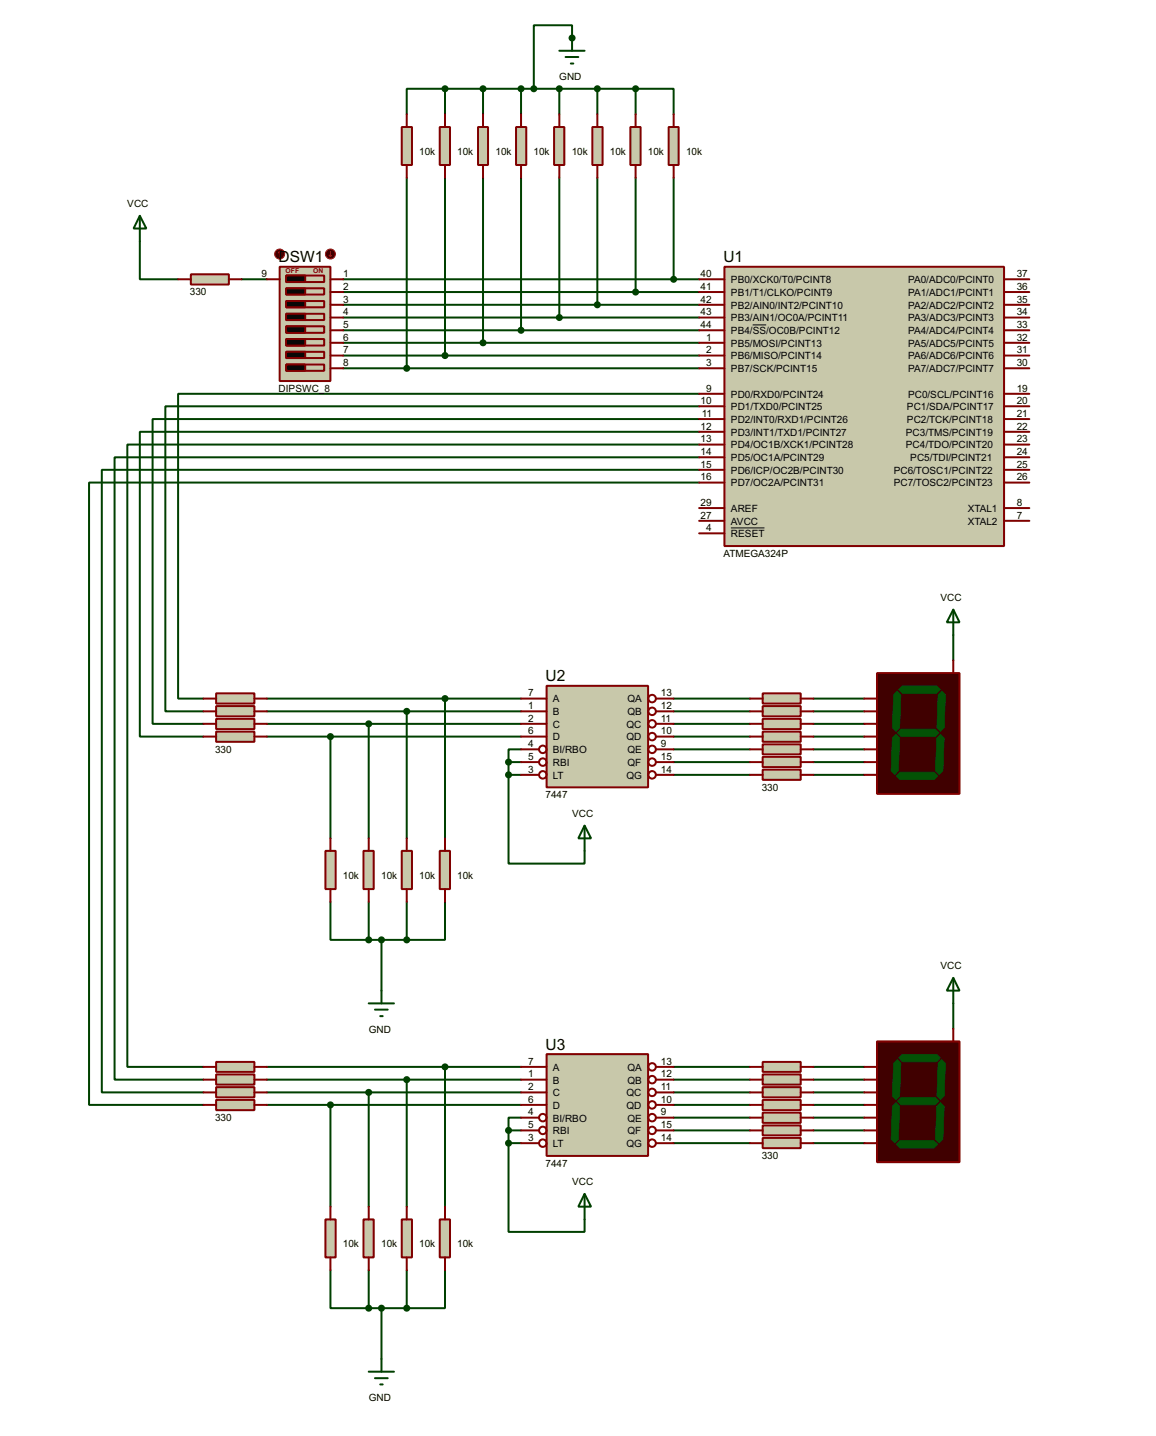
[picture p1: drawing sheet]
<svg xmlns="http://www.w3.org/2000/svg" width="231mm" height="287mm" viewBox="0 0 231 287" stroke-linecap="round" stroke-linejoin="round" font-family="sans-serif">
<path d="M89 17.8h-7.7v5.1M89 17.8v5.1M89 17.8h38.1M96.6 17.8v5.1M104.2 17.8v5.1M111.8 17.8v5.1M114.4 7.6v-2.5h-7.7v12.7M119.4 17.8v5.1M127.1 17.8h7.6v5.1M127.1 17.8v5.1M28 48.3v7.6h7.6" fill="none" stroke="#004000" stroke-width=".4"/>
<circle cx="114.4" cy="7.6" r=".2" fill="#004000"/>
<g fill="none" stroke="#004000" stroke-width=".4">
<path d="M81.3 35.6v38.1M89 35.6v35.5M96.6 35.6v33M104.2 35.6v30.5M111.8 35.6v27.9M119.4 35.6v25.4M127.1 35.6v22.8M134.7 35.6v20.3M48.3 55.9h5.1M68.6 55.9h71.2M68.6 58.4h71.2M68.6 61h71.2"/>
<path d="M68.6 63.5h71.2M68.6 66.1h71.2M68.6 68.6h71.2M68.6 71.1h71.2M68.6 73.7h71.2M139.8 78.8h-104.2v60.9h5.1M139.8 81.3h-106.7v61h7.6M139.8 83.8h-109.3v61h10.2M139.8 86.4h-111.8v60.9h12.7M139.8 88.9h-114.3v124.5h15.2M139.8 91.5h-116.9v124.4h17.8M139.8 94h-119.4v124.5h20.3"/>
<path d="M139.8 96.5h-122v124.5h22.9M53.4 139.7h50.8M89 139.7v28M134.7 139.7h15.2M162.6 139.7h10.2M190.6 127v5.1M53.4 142.3h50.8M53.4 144.8h50.8M53.4 147.3h50.8M66.1 147.3v20.4M73.7 144.8v22.9M81.3 142.3v25.4"/>
<path d="M101.7 155v17.7h15.2v-2.5M101.7 152.4h2.5M101.7 155h2.5M101.7 152.4v2.6M104.2 149.9h-2.5v2.5M134.7 142.3h15.2M134.7 144.8h15.2M134.7 147.3h15.2M134.7 149.9h15.2M134.7 152.4h15.2M134.7 155h15.2M162.6 142.3h10.2"/>
<path d="M162.6 144.8h10.2M162.6 147.3h10.2M162.6 149.9h10.2M162.6 152.4h10.2M162.6 155h10.2M66.1 180.4v7.6h7.6M73.7 180.4v7.6M73.7 188h7.6M76.3 188v10.1M81.3 180.4v7.6M89 180.4v7.6h-7.7M53.4 213.4h50.8"/>
<path d="M53.4 215.9h50.8M53.4 218.5h50.8M73.7 218.5v22.8M81.3 215.9v25.4M89 213.4v27.9M134.7 213.4h15.2M134.7 215.9h15.2M134.7 218.5h15.2M162.6 213.4h10.2M162.6 215.9h10.2M162.6 218.5h10.2M190.6 200.7v5.1"/>
<path d="M53.4 221h50.8M66.1 221v20.3M101.7 228.6v17.8h15.2v-2.5M101.7 226.1v2.5M101.7 226.1h2.5M101.7 228.6h2.5M104.2 223.5h-2.5v2.6M134.7 221h15.2M134.7 223.5h15.2M134.7 226.1h15.2M134.7 228.6h15.2M162.6 221h10.2"/>
<path d="M162.6 223.5h10.2M162.6 226.1h10.2M162.6 228.6h10.2M66.1 254v7.6h7.6M73.7 254v7.6M81.3 254v7.6M89 254v7.6h-7.7M73.7 261.6h7.6M76.3 261.6v10.2"/>
</g>
<path d="M144.8 53.4h55.9v55.8h-55.9z" fill="#c8c8aa" stroke="#800000" stroke-width=".4"/>
<g fill="none" stroke="#800000" stroke-width=".4">
<path d="M139.8 58.4h5M139.8 55.9h5M200.7 58.4h5.1M200.7 55.9h5.1M139.8 78.8h5M139.8 71.1h5M139.8 68.6h5M139.8 66.1h5M139.8 63.5h5M139.8 61h5M139.8 73.7h5M200.7 78.8h5.1"/>
<path d="M200.7 71.1h5.1M200.7 68.6h5.1M200.7 66.1h5.1M200.7 63.5h5.1M200.7 61h5.1M200.7 73.7h5.1M139.8 94h5M139.8 91.5h5M139.8 88.9h5M139.8 86.4h5M139.8 83.8h5M139.8 81.3h5"/>
<path d="M139.8 96.5h5M200.7 94h5.1M200.7 91.5h5.1M200.7 88.9h5.1M200.7 86.4h5.1M200.7 83.8h5.1M200.7 81.3h5.1M200.7 96.5h5.1M139.8 104.2h5M139.8 101.6h5M139.8 106.7h5M200.7 104.2h5.1"/>
<path d="M200.7 101.6h5.1"/>
</g>
<path d="M150.5 65h2.7M146.1 105.6h6.7" fill="none" stroke="#000" stroke-width=".2"/>
<path d="M133.7 25.4h2v7.6h-2z" fill="#c8c8aa" stroke="#800000" stroke-width=".4"/>
<path d="M134.7 22.9v2.5M134.7 33v2.6" fill="none" stroke="#800000" stroke-width=".4"/>
<path d="M126 25.4h2.1v7.6h-2.1z" fill="#c8c8aa" stroke="#800000" stroke-width=".4"/>
<path d="M127.1 22.9v2.5M127.1 33v2.6" fill="none" stroke="#800000" stroke-width=".4"/>
<path d="M38.2 54.9h7.6v2h-7.6z" fill="#c8c8aa" stroke="#800000" stroke-width=".4"/>
<path d="M35.6 55.9h2.6M45.8 55.9h2.5" fill="none" stroke="#800000" stroke-width=".4"/>
<path d="M118.4 25.4h2.1v7.6h-2.1z" fill="#c8c8aa" stroke="#800000" stroke-width=".4"/>
<path d="M119.4 22.9v2.5M119.4 33v2.6" fill="none" stroke="#800000" stroke-width=".4"/>
<path d="M110.8 25.4h2v7.6h-2z" fill="#c8c8aa" stroke="#800000" stroke-width=".4"/>
<path d="M111.8 22.9v2.5M111.8 33v2.6" fill="none" stroke="#800000" stroke-width=".4"/>
<path d="M103.2 25.4h2v7.6h-2z" fill="#c8c8aa" stroke="#800000" stroke-width=".4"/>
<path d="M104.2 22.9v2.5M104.2 33v2.6" fill="none" stroke="#800000" stroke-width=".4"/>
<path d="M95.6 25.4h2v7.6h-2z" fill="#c8c8aa" stroke="#800000" stroke-width=".4"/>
<path d="M96.6 22.9v2.5M96.6 33v2.6" fill="none" stroke="#800000" stroke-width=".4"/>
<path d="M87.9 25.4h2.1v7.6h-2.1z" fill="#c8c8aa" stroke="#800000" stroke-width=".4"/>
<path d="M89 22.9v2.5M89 33v2.6" fill="none" stroke="#800000" stroke-width=".4"/>
<path d="M80.3 25.4h2.1v7.6h-2.1z" fill="#c8c8aa" stroke="#800000" stroke-width=".4"/>
<path d="M81.3 22.9v2.5M81.3 33v2.6" fill="none" stroke="#800000" stroke-width=".4"/>
<path d="M111.8 10.2h5.1M113.1 11.4h2.5M114.1 12.7h.5M114.4 7.6v2.6M28 43.2l1.3 2.5h-2.6zM28 43.2v5.1" fill="none" stroke="#004000" stroke-width=".4"/>
<g fill="#004000" stroke="#004000" stroke-width=".4">
<circle cx="88.9" cy="17.8" r=".5"/>
<circle cx="96.5" cy="17.8" r=".5"/>
<circle cx="104.1" cy="17.8" r=".5"/>
<circle cx="111.8" cy="17.8" r=".5"/>
<circle cx="119.4" cy="17.8" r=".5"/>
<circle cx="127" cy="17.8" r=".5"/>
<circle cx="106.7" cy="17.8" r=".5"/>
<circle cx="114.3" cy="7.6" r=".5"/>
</g>
<path d="M175.3 134.6h16.5v24.2h-16.5z" fill="#400000" stroke="#800000" stroke-width=".4"/>
<g fill="#035205">
<path d="M179.6 137.9l.8-.7h6.9l.7 .7-.7 .8h-6.9z" fill-rule="evenodd"/>
<path d="M188.3 138.2l.7 .8-.2 6.6-.8 .7-.7-.7 .2-6.6z" fill-rule="evenodd"/>
<path d="M179.4 146.6l.7-.8h6.9l.8 .8-.8 .7h-6.9z" fill-rule="evenodd"/>
<path d="M179.4 138.2l.7 .8-.2 6.6-.8 .7-.7-.7 .2-6.6z" fill-rule="evenodd"/>
<path d="M187.3 147.6l.7-.8 .8 .8-.3 6.6-.7 .8-.8-.8z" fill-rule="evenodd"/>
<path d="M179.9 154.4h6.8l.8 .8-.8 .8h-6.8l-.8-.8z" fill-rule="evenodd"/>
<path d="M178.4 147.6l.7-.8 .8 .8-.3 6.6-.7 .8-.8-.8z" fill-rule="evenodd"/>
</g>
<g fill="#035205">
<path d="M180.3 137.1h7l.7 .8-.7 .8h-6.9l-.8-.8zM179.6 137.9l.8 .8h6.9l.7-.8-.7-.7h-6.9z"/>
<path d="M188.2 138.1l.8 .9-.2 6.6-.8 .7-.8-.8 .3-6.6zM188.2 138.2l-.7 .8-.2 6.6 .7 .7 .8-.7 .2-6.6z"/>
<path d="M180.1 145.8h6.9l.8 .8-.8 .8h-6.9l-.8-.8zM179.4 146.5l.7 .8h6.9l.8-.7-.8-.8h-6.9z"/>
<path d="M179.3 138.1l.8 .9-.2 6.6-.8 .7-.8-.8 .3-6.6zM179.3 138.2l-.7 .8-.2 6.6 .7 .7 .8-.7 .2-6.6z"/>
<path d="M187.2 147.5l.8-.7 .8 .8-.3 6.6-.7 .8-.9-.9zM188 146.8l-.7 .8-.3 6.6 .8 .8 .7-.8 .3-6.6z"/>
<path d="M179.8 154.4h6.9l.8 .8-.8 .8h-6.8l-.8-.8zM179.9 154.4l-.8 .8 .8 .8h6.8l.8-.8-.8-.8z"/>
<path d="M178.3 147.5l.8-.7 .8 .8-.3 6.6-.7 .8-.8-.9zM179.1 146.8l-.7 .8-.3 6.6 .8 .8 .7-.8 .3-6.6z"/>
</g>
<path d="M172.8 139.7h2.5M190.6 132.1v2.5M172.8 142.3h2.5M172.8 144.8h2.5M172.8 147.3h2.5M172.8 149.9h2.5M172.8 152.4h2.5M172.8 155h2.5" fill="none" stroke="#800000" stroke-width=".4"/>
<path d="M152.5 138.7h7.6v2h-7.6z" fill="#c8c8aa" stroke="#800000" stroke-width=".4"/>
<path d="M149.9 139.7h2.6M160.1 139.7h2.5" fill="none" stroke="#800000" stroke-width=".4"/>
<path d="M152.5 141.2h7.6v2.1h-7.6z" fill="#c8c8aa" stroke="#800000" stroke-width=".4"/>
<path d="M149.9 142.3h2.6M160.1 142.3h2.5" fill="none" stroke="#800000" stroke-width=".4"/>
<path d="M152.5 143.8h7.6v2h-7.6z" fill="#c8c8aa" stroke="#800000" stroke-width=".4"/>
<path d="M149.9 144.8h2.6M160.1 144.8h2.5" fill="none" stroke="#800000" stroke-width=".4"/>
<path d="M152.5 146.3h7.6v2.1h-7.6z" fill="#c8c8aa" stroke="#800000" stroke-width=".4"/>
<path d="M149.9 147.3h2.6M160.1 147.3h2.5" fill="none" stroke="#800000" stroke-width=".4"/>
<path d="M152.5 148.9h7.6v2h-7.6z" fill="#c8c8aa" stroke="#800000" stroke-width=".4"/>
<path d="M149.9 149.9h2.6M160.1 149.9h2.5" fill="none" stroke="#800000" stroke-width=".4"/>
<path d="M152.5 151.4h7.6v2h-7.6z" fill="#c8c8aa" stroke="#800000" stroke-width=".4"/>
<path d="M149.9 152.4h2.6M160.1 152.4h2.5" fill="none" stroke="#800000" stroke-width=".4"/>
<path d="M152.5 153.9h7.6v2.1h-7.6z" fill="#c8c8aa" stroke="#800000" stroke-width=".4"/>
<path d="M149.9 155h2.6M160.1 155h2.5" fill="none" stroke="#800000" stroke-width=".4"/>
<path d="M190.6 121.9l1.2 2.6h-2.5zM190.6 121.9v5.1M116.9 165.1l1.3 2.6h-2.6zM116.9 165.1v5.1" fill="none" stroke="#004000" stroke-width=".4"/>
<path d="M87.9 170.2h2.1v7.6h-2.1z" fill="#c8c8aa" stroke="#800000" stroke-width=".4"/>
<path d="M89 167.7v2.5M89 177.8v2.6" fill="none" stroke="#800000" stroke-width=".4"/>
<path d="M80.3 170.2h2.1v7.6h-2.1z" fill="#c8c8aa" stroke="#800000" stroke-width=".4"/>
<path d="M81.3 167.7v2.5M81.3 177.8v2.6" fill="none" stroke="#800000" stroke-width=".4"/>
<path d="M72.7 170.2h2v7.6h-2z" fill="#c8c8aa" stroke="#800000" stroke-width=".4"/>
<path d="M73.7 167.7v2.5M73.7 177.8v2.6" fill="none" stroke="#800000" stroke-width=".4"/>
<path d="M65.1 170.2h2v7.6h-2z" fill="#c8c8aa" stroke="#800000" stroke-width=".4"/>
<path d="M66.1 167.7v2.5M66.1 177.8v2.6" fill="none" stroke="#800000" stroke-width=".4"/>
<g fill="#004000" stroke="#004000" stroke-width=".4">
<circle cx="73.7" cy="188" r=".5"/>
<circle cx="81.3" cy="188" r=".5"/>
<circle cx="76.2" cy="188" r=".5"/>
</g>
<path d="M76.3 198.1v2.6M73.7 200.7h5.1M75 201.9h2.5M76 203.2h.5" fill="none" stroke="#004000" stroke-width=".4"/>
<path d="M43.2 138.7h7.7v2h-7.7z" fill="#c8c8aa" stroke="#800000" stroke-width=".4"/>
<path d="M40.7 139.7h2.5M50.9 139.7h2.5" fill="none" stroke="#800000" stroke-width=".4"/>
<path d="M43.2 141.2h7.7v2.1h-7.7z" fill="#c8c8aa" stroke="#800000" stroke-width=".4"/>
<path d="M40.7 142.3h2.5M50.9 142.3h2.5" fill="none" stroke="#800000" stroke-width=".4"/>
<path d="M43.2 143.8h7.7v2h-7.7z" fill="#c8c8aa" stroke="#800000" stroke-width=".4"/>
<path d="M40.7 144.8h2.5M50.9 144.8h2.5" fill="none" stroke="#800000" stroke-width=".4"/>
<path d="M43.2 146.3h7.7v2.1h-7.7z" fill="#c8c8aa" stroke="#800000" stroke-width=".4"/>
<path d="M40.7 147.3h2.5M50.9 147.3h2.5" fill="none" stroke="#800000" stroke-width=".4"/>
<path d="M109.3 137.2h20.3v20.3h-20.3z" fill="#c8c8aa" stroke="#800000" stroke-width=".4"/>
<g fill="none" stroke="#800000" stroke-width=".4">
<path d="M104.2 139.7h5.1M131.1 139.7h3.6M104.2 142.3h5.1M104.2 144.8h5.1M104.2 147.3h5.1M104.2 149.9h3.6M104.2 152.4h3.6M104.2 155h3.6M131.1 142.3h3.6M131.1 144.8h3.6M131.1 147.3h3.6M131.1 149.9h3.6"/>
<path d="M131.1 152.4h3.6M131.1 155h3.6"/>
<circle cx="130.3" cy="139.7" r=".75"/>
<circle cx="108.5" cy="155" r=".75"/>
<circle cx="108.5" cy="149.9" r=".75"/>
<circle cx="108.5" cy="152.4" r=".75"/>
<circle cx="130.3" cy="144.8" r=".75"/>
<circle cx="130.3" cy="147.3" r=".75"/>
<circle cx="130.3" cy="142.3" r=".75"/>
<circle cx="130.3" cy="149.9" r=".75"/>
<circle cx="130.3" cy="152.4" r=".75"/>
<circle cx="130.3" cy="155" r=".75"/>
</g>
<g fill="#004000" stroke="#004000" stroke-width=".4">
<circle cx="88.9" cy="139.7" r=".5"/>
<circle cx="81.3" cy="142.3" r=".5"/>
<circle cx="73.7" cy="144.8" r=".5"/>
<circle cx="66" cy="147.3" r=".5"/>
<circle cx="101.6" cy="152.4" r=".5"/>
<circle cx="101.6" cy="155" r=".5"/>
</g>
<path d="M175.3 208.3h16.5v24.1h-16.5z" fill="#400000" stroke="#800000" stroke-width=".4"/>
<g fill="#035205">
<path d="M179.6 211.6l.8-.8h6.9l.7 .8-.7 .8h-6.9z" fill-rule="evenodd"/>
<path d="M187.5 212.6l.8-.7 .7 .7-.2 6.6-.8 .8-.7-.8z" fill-rule="evenodd"/>
<path d="M179.4 220.2l.7-.7h6.9l.8 .7-.8 .8h-6.9z" fill-rule="evenodd"/>
<path d="M178.6 212.6l.8-.7 .7 .7-.2 6.6-.8 .8-.7-.8z" fill-rule="evenodd"/>
<path d="M187.3 221.2l.7-.7 .8 .7-.3 6.7-.7 .7-.8-.7z" fill-rule="evenodd"/>
<path d="M179.1 228.9l.8-.8h6.8l.8 .8-.8 .7h-6.8z" fill-rule="evenodd"/>
<path d="M178.4 221.2l.7-.7 .8 .7-.3 6.7-.7 .7-.8-.7z" fill-rule="evenodd"/>
</g>
<g fill="#035205">
<path d="M180.3 210.8h7l.7 .8-.7 .8h-6.9l-.8-.8zM180.4 210.8l-.8 .8 .8 .8h6.9l.7-.8-.7-.8z"/>
<path d="M187.5 212.6l.8-.8 .7 .8-.2 6.6-.8 .8-.8-.8zM188.3 211.9l-.8 .7-.2 6.6 .7 .8 .8-.8 .2-6.6z"/>
<path d="M179.3 220.2l.8-.8h6.9l.8 .8-.8 .8h-6.9zM179.4 220.2l.7 .8h6.9l.8-.8-.8-.7h-6.9z"/>
<path d="M178.6 212.6l.8-.8 .7 .8-.2 6.6-.8 .8-.8-.8zM179.3 211.9l-.7 .7-.2 6.6 .7 .8 .8-.8 .2-6.6z"/>
<path d="M187.2 221.2l.8-.8 .8 .8-.3 6.7-.7 .7-.9-.8zM188 220.5l-.7 .7-.3 6.7 .8 .7 .7-.7 .3-6.7z"/>
<path d="M179.1 228.8l.8-.7h6.8l.8 .8-.8 .8h-6.8zM179.1 228.8l.8 .8h6.8l.8-.7-.8-.8h-6.8z"/>
<path d="M178.3 221.2l.8-.8 .8 .8-.3 6.7-.7 .7-.8-.8zM178.4 221.2l-.3 6.7 .8 .7 .7-.7 .3-6.7-.8-.7z"/>
</g>
<path d="M172.8 213.4h2.5M172.8 215.9h2.5M172.8 218.5h2.5M190.6 205.8v2.5M172.8 221h2.5M172.8 223.5h2.5M172.8 226.1h2.5M172.8 228.6h2.5" fill="none" stroke="#800000" stroke-width=".4"/>
<path d="M152.5 212.4h7.6v2h-7.6z" fill="#c8c8aa" stroke="#800000" stroke-width=".4"/>
<path d="M149.9 213.4h2.6M160.1 213.4h2.5" fill="none" stroke="#800000" stroke-width=".4"/>
<path d="M152.5 214.9h7.6v2h-7.6z" fill="#c8c8aa" stroke="#800000" stroke-width=".4"/>
<path d="M149.9 215.9h2.6M160.1 215.9h2.5" fill="none" stroke="#800000" stroke-width=".4"/>
<path d="M152.5 217.4h7.6v2.1h-7.6z" fill="#c8c8aa" stroke="#800000" stroke-width=".4"/>
<path d="M149.9 218.5h2.6M160.1 218.5h2.5" fill="none" stroke="#800000" stroke-width=".4"/>
<path d="M152.5 220h7.6v2h-7.6z" fill="#c8c8aa" stroke="#800000" stroke-width=".4"/>
<path d="M149.9 221h2.6M160.1 221h2.5" fill="none" stroke="#800000" stroke-width=".4"/>
<path d="M152.5 222.5h7.6v2.1h-7.6z" fill="#c8c8aa" stroke="#800000" stroke-width=".4"/>
<path d="M149.9 223.5h2.6M160.1 223.5h2.5" fill="none" stroke="#800000" stroke-width=".4"/>
<path d="M152.5 225.1h7.6v2h-7.6z" fill="#c8c8aa" stroke="#800000" stroke-width=".4"/>
<path d="M149.9 226.1h2.6M160.1 226.1h2.5" fill="none" stroke="#800000" stroke-width=".4"/>
<path d="M152.5 227.6h7.6v2h-7.6z" fill="#c8c8aa" stroke="#800000" stroke-width=".4"/>
<path d="M149.9 228.6h2.6M160.1 228.6h2.5" fill="none" stroke="#800000" stroke-width=".4"/>
<path d="M190.6 195.6l1.2 2.5h-2.5zM190.6 195.6v5.1M116.9 238.8l1.3 2.5h-2.6zM116.9 238.8v5.1" fill="none" stroke="#004000" stroke-width=".4"/>
<path d="M87.9 243.9h2.1v7.6h-2.1z" fill="#c8c8aa" stroke="#800000" stroke-width=".4"/>
<path d="M89 241.3v2.6M89 251.5v2.5" fill="none" stroke="#800000" stroke-width=".4"/>
<path d="M80.3 243.9h2.1v7.6h-2.1z" fill="#c8c8aa" stroke="#800000" stroke-width=".4"/>
<path d="M81.3 241.3v2.6M81.3 251.5v2.5" fill="none" stroke="#800000" stroke-width=".4"/>
<path d="M72.7 243.9h2v7.6h-2z" fill="#c8c8aa" stroke="#800000" stroke-width=".4"/>
<path d="M73.7 241.3v2.6M73.7 251.5v2.5" fill="none" stroke="#800000" stroke-width=".4"/>
<path d="M65.1 243.9h2v7.6h-2z" fill="#c8c8aa" stroke="#800000" stroke-width=".4"/>
<path d="M66.1 241.3v2.6M66.1 251.5v2.5" fill="none" stroke="#800000" stroke-width=".4"/>
<g fill="#004000" stroke="#004000" stroke-width=".4">
<circle cx="73.7" cy="261.6" r=".5"/>
<circle cx="81.3" cy="261.6" r=".5"/>
<circle cx="76.2" cy="261.6" r=".5"/>
</g>
<path d="M73.7 274.3h5.1M75 275.6h2.5M76 276.9h.5M76.3 271.8v2.5" fill="none" stroke="#004000" stroke-width=".4"/>
<path d="M43.2 212.4h7.7v2h-7.7z" fill="#c8c8aa" stroke="#800000" stroke-width=".4"/>
<path d="M40.7 213.4h2.5M50.9 213.4h2.5" fill="none" stroke="#800000" stroke-width=".4"/>
<path d="M43.2 214.9h7.7v2h-7.7z" fill="#c8c8aa" stroke="#800000" stroke-width=".4"/>
<path d="M40.7 215.9h2.5M50.9 215.9h2.5" fill="none" stroke="#800000" stroke-width=".4"/>
<path d="M43.2 217.4h7.7v2.1h-7.7z" fill="#c8c8aa" stroke="#800000" stroke-width=".4"/>
<path d="M40.7 218.5h2.5M50.9 218.5h2.5" fill="none" stroke="#800000" stroke-width=".4"/>
<path d="M43.2 220h7.7v2h-7.7z" fill="#c8c8aa" stroke="#800000" stroke-width=".4"/>
<path d="M40.7 221h2.5M50.9 221h2.5" fill="none" stroke="#800000" stroke-width=".4"/>
<path d="M109.3 210.8h20.3v20.4h-20.3z" fill="#c8c8aa" stroke="#800000" stroke-width=".4"/>
<g fill="none" stroke="#800000" stroke-width=".4">
<path d="M104.2 213.4h5.1M104.2 215.9h5.1M104.2 218.5h5.1M131.1 213.4h3.6M131.1 215.9h3.6M131.1 218.5h3.6M104.2 221h5.1M104.2 223.5h3.6M104.2 226.1h3.6M104.2 228.6h3.6M131.1 221h3.6M131.1 223.5h3.6"/>
<path d="M131.1 226.1h3.6M131.1 228.6h3.6"/>
<circle cx="130.3" cy="218.5" r=".75"/>
<circle cx="130.3" cy="215.9" r=".75"/>
<circle cx="130.3" cy="213.4" r=".75"/>
<circle cx="108.5" cy="226.1" r=".75"/>
<circle cx="108.5" cy="228.6" r=".75"/>
<circle cx="108.5" cy="223.5" r=".75"/>
<circle cx="130.3" cy="221" r=".75"/>
<circle cx="130.3" cy="223.5" r=".75"/>
<circle cx="130.3" cy="226.1" r=".75"/>
<circle cx="130.3" cy="228.6" r=".75"/>
</g>
<g fill="#004000" stroke="#004000" stroke-width=".4">
<circle cx="88.9" cy="213.4" r=".5"/>
<circle cx="81.3" cy="215.9" r=".5"/>
<circle cx="73.7" cy="218.5" r=".5"/>
<circle cx="66" cy="221" r=".5"/>
<circle cx="101.6" cy="226.1" r=".5"/>
<circle cx="101.6" cy="228.6" r=".5"/>
</g>
<path d="M55.9 53.4h10.2v22.8h-10.2z" fill="#c8c8aa" stroke="#800000" stroke-width=".4"/>
<g fill="none" stroke="#800000" stroke-width=".4">
<path d="M53.4 55.9h2.5M57.2 55.1h7.6v1.3h-7.6zM57.2 57.7h7.6v1.2h-7.6zM66.1 55.9h2.5M66.1 58.4h2.5M57.2 60.2h7.6v1.3h-7.6zM57.2 62.8h7.6v1.2h-7.6zM57.2 65.3h7.6v1.3h-7.6zM57.2 67.8h7.6v1.3h-7.6zM57.2 70.4h7.6v1.2h-7.6zM57.2 72.9h7.6v1.3h-7.6zM66.1 61h2.5"/>
<path d="M66.1 63.5h2.5M66.1 66.1h2.5M66.1 68.6h2.5M66.1 71.1h2.5M66.1 73.7h2.5"/>
</g>
<path d="M57.2 55.1h3.8v1.3h-3.8zM57.2 57.7h3.8v1.2h-3.8zM57.2 60.2h3.8v1.3h-3.8zM57.2 62.8h3.8v1.2h-3.8zM57.2 65.3h3.8v1.3h-3.8zM57.2 67.8h3.8v1.3h-3.8zM57.2 70.4h3.8v1.2h-3.8zM57.2 72.9h3.8v1.3h-3.8z" fill="#000" stroke="#800000" stroke-width=".4"/>
<circle cx="55.9" cy="50.8" r="1" fill="#400000" stroke="#f00" stroke-width=".2"/>
<path d="M55.9 50.3l-.2 .3M55.9 50.3l.3 .3M55.9 50.3v1" fill="none" stroke="#f00" stroke-width=".2"/>
<circle cx="66" cy="50.8" r="1" fill="#400000" stroke="#f00" stroke-width=".2"/>
<path d="M65.8 51.1l.3 .2M66.1 50.3v1M66.3 51.1l-.2 .2" fill="none" stroke="#f00" stroke-width=".2"/>
<g fill="#004000" stroke="#004000" stroke-width=".4">
<circle cx="134.6" cy="55.9" r=".5"/>
<circle cx="127" cy="58.4" r=".5"/>
<circle cx="119.4" cy="61" r=".5"/>
<circle cx="111.8" cy="63.5" r=".5"/>
<circle cx="104.1" cy="66.1" r=".5"/>
<circle cx="96.5" cy="68.6" r=".5"/>
<circle cx="88.9" cy="71.1" r=".5"/>
<circle cx="81.3" cy="73.7" r=".5"/>
</g>
<g font-size="3.1">
<text x="55.7" y="52.5">DSW1</text>
<text x="144.6" y="52.5">U1</text>
<text x="109.1" y="136.3">U2</text>
<text x="109.1" y="209.9">U3</text>
</g>
<g font-size="2">
<text x="111.8" y="16">GND</text>
<text x="83.8" y="31">10k</text>
<text x="91.4" y="31">10k</text>
<text x="99.1" y="31">10k</text>
<text x="106.7" y="31">10k</text>
<text x="114.3" y="31">10k</text>
<text x="121.9" y="31">10k</text>
<text x="129.5" y="31">10k</text>
<text x="137.2" y="31">10k</text>
<text x="25.5" y="41.4">VCC</text>
<text x="38" y="59.1">330</text>
<text x="52.2" y="55.4">9</text>
<text x="68.6" y="55.4">1</text>
<text x="68.6" y="58">2</text>
<text x="140" y="58">41</text>
<text x="140" y="55.4">40</text>
<text x="146.1" y="59.2">PB1/T1/CLKO/PCINT9</text>
<text x="146.1" y="56.6">PB0/XCK0/T0/PCINT8</text>
<text x="181.5" y="59.2">PA1/ADC1/PCINT1</text>
<text x="181.5" y="56.6">PA0/ADC0/PCINT0</text>
<text x="203.3" y="58">36</text>
<text x="203.3" y="55.4">37</text>
<text x="68.6" y="60.5">3</text>
<text x="68.6" y="63.1">4</text>
<text x="68.6" y="65.6">5</text>
<text x="140" y="65.6">44</text>
<text x="140" y="63.1">43</text>
<text x="140" y="60.5">42</text>
<text x="146.1" y="64.3">PB3/AIN1/OC0A/PCINT11</text>
<text x="146.1" y="61.7">PB2/AIN0/INT2/PCINT10</text>
<text x="181.5" y="64.3">PA3/ADC3/PCINT3</text>
<text x="181.5" y="61.7">PA2/ADC2/PCINT2</text>
<text x="203.3" y="65.6">33</text>
<text x="203.3" y="63.1">34</text>
<text x="203.3" y="60.5">35</text>
<text x="68.6" y="68.1">6</text>
<text x="68.6" y="70.7">7</text>
<text x="141.1" y="70.7">2</text>
<text x="141.1" y="68.1">1</text>
<text x="146.1" y="71.9">PB6/MISO/PCINT14</text>
<text x="146.1" y="69.3">PB5/MOSI/PCINT13</text>
<text x="146.1" y="66.8">PB4/SS/OC0B/PCINT12</text>
<text x="181.5" y="71.9">PA6/ADC6/PCINT6</text>
<text x="181.5" y="69.3">PA5/ADC5/PCINT5</text>
<text x="181.5" y="66.8">PA4/ADC4/PCINT4</text>
<text x="203.3" y="70.7">31</text>
<text x="203.3" y="68.1">32</text>
<text x="68.6" y="73.2">8</text>
<text x="141.1" y="73.2">3</text>
<text x="146.1" y="74.4">PB7/SCK/PCINT15</text>
<text x="181.5" y="74.4">PA7/ADC7/PCINT7</text>
<text x="203.3" y="73.2">30</text>
<text x="55.7" y="78.4">DIPSWC_8</text>
<text x="140" y="80.8">10</text>
<text x="140.3" y="83.4">11</text>
<text x="141.1" y="78.3">9</text>
<text x="146.1" y="82">PD1/TXD0/PCINT25</text>
<text x="146.1" y="79.5">PD0/RXD0/PCINT24</text>
<text x="181.3" y="82">PC1/SDA/PCINT17</text>
<text x="181.5" y="79.5">PC0/SCL/PCINT16</text>
<text x="203.3" y="83.4">21</text>
<text x="203.3" y="80.8">20</text>
<text x="203.3" y="78.3">19</text>
<text x="140" y="88.5">13</text>
<text x="140" y="85.9">12</text>
<text x="146.1" y="89.7">PD4/OC1B/XCK1/PCINT28</text>
<text x="146.1" y="87.1">PD3/INT1/TXD1/PCINT27</text>
<text x="146.1" y="84.6">PD2/INT0/RXD1/PCINT26</text>
<text x="181.1" y="89.7">PC4/TDO/PCINT20</text>
<text x="181.1" y="87.1">PC3/TMS/PCINT19</text>
<text x="181.3" y="84.6">PC2/TCK/PCINT18</text>
<text x="203.3" y="88.5">23</text>
<text x="203.3" y="85.9">22</text>
<text x="140" y="93.5">15</text>
<text x="140" y="91">14</text>
<text x="146.1" y="94.7">PD6/ICP/OC2B/PCINT30</text>
<text x="146.1" y="92.2">PD5/OC1A/PCINT29</text>
<text x="178.6" y="94.7">PC6/TOSC1/PCINT22</text>
<text x="182" y="92.2">PC5/TDI/PCINT21</text>
<text x="203.3" y="93.5">25</text>
<text x="203.3" y="91">24</text>
<text x="140" y="101.2">29</text>
<text x="140" y="96.1">16</text>
<text x="146.1" y="97.3">PD7/OC2A/PCINT31</text>
<text x="178.6" y="97.3">PC7/TOSC2/PCINT23</text>
<text x="203.3" y="96.1">26</text>
<text x="203.3" y="101.2">8</text>
<text x="140" y="103.7">27</text>
<text x="141.1" y="106.2">4</text>
<text x="146.1" y="104.9">AVCC</text>
<text x="146.1" y="102.4">AREF</text>
<text x="146.1" y="107.4">RESET</text>
<text x="193.4" y="102.4">XTAL1</text>
<text x="193.4" y="104.9">XTAL2</text>
<text x="203.3" y="103.7">7</text>
<text x="144.6" y="111.4">ATMEGA324P</text>
<text x="188" y="120.1">VCC</text>
<text x="43" y="142.9">330</text>
<text x="105.6" y="139.3">7</text>
<text x="105.6" y="141.8">1</text>
<text x="110.5" y="140.5">A</text>
<text x="110.5" y="143">B</text>
<text x="125.4" y="140.5">QA</text>
<text x="125.4" y="143">QB</text>
<text x="132.1" y="139.3">13</text>
<text x="132.1" y="141.8">12</text>
<text x="152.3" y="142.9">330</text>
<text x="43" y="145.4">330</text>
<text x="43" y="148">330</text>
<text x="105.6" y="144.3">2</text>
<text x="105.6" y="146.9">6</text>
<text x="105.6" y="149.4">4</text>
<text x="110.5" y="145.5">C</text>
<text x="110.5" y="148.1">D</text>
<text x="125.2" y="145.5">QC</text>
<text x="125.2" y="148.1">QD</text>
<text x="132.1" y="144.3">11</text>
<text x="132.1" y="146.9">10</text>
<text x="132.1" y="149.4">9</text>
<text x="152.3" y="145.4">330</text>
<text x="152.3" y="148">330</text>
<text x="43" y="150.5">330</text>
<text x="105.6" y="152">5</text>
<text x="105.6" y="154.5">3</text>
<text x="110.5" y="150.6">BI/RBO</text>
<text x="110.5" y="153.2">RBI</text>
<text x="110.5" y="155.7">LT</text>
<text x="125.2" y="155.7">QG</text>
<text x="125.4" y="150.6">QE</text>
<text x="125.4" y="153.2">QF</text>
<text x="132.1" y="152">15</text>
<text x="132.1" y="154.5">14</text>
<text x="152.3" y="150.5">330</text>
<text x="152.3" y="153">330</text>
<text x="152.3" y="155.6">330</text>
<text x="109.1" y="159.6">7447</text>
<text x="152.3" y="158.1">330</text>
<text x="114.4" y="163.3">VCC</text>
<text x="68.6" y="175.8">10k</text>
<text x="76.2" y="175.8">10k</text>
<text x="83.8" y="175.8">10k</text>
<text x="91.4" y="175.8">10k</text>
<text x="188" y="193.8">VCC</text>
<text x="73.7" y="206.5">GND</text>
<text x="105.6" y="212.9">7</text>
<text x="105.6" y="215.5">1</text>
<text x="110.5" y="214.1">A</text>
<text x="125.4" y="214.1">QA</text>
<text x="132.1" y="212.9">13</text>
<text x="132.1" y="215.5">12</text>
<text x="43" y="216.5">330</text>
<text x="43" y="219.1">330</text>
<text x="43" y="221.6">330</text>
<text x="105.6" y="218">2</text>
<text x="105.6" y="220.5">6</text>
<text x="110.5" y="216.7">B</text>
<text x="110.5" y="219.2">C</text>
<text x="110.5" y="221.7">D</text>
<text x="125.2" y="219.2">QC</text>
<text x="125.2" y="221.7">QD</text>
<text x="125.4" y="216.7">QB</text>
<text x="132.1" y="218">11</text>
<text x="132.1" y="220.5">10</text>
<text x="152.3" y="216.5">330</text>
<text x="152.3" y="219.1">330</text>
<text x="152.3" y="221.6">330</text>
<text x="43" y="224.2">330</text>
<text x="105.6" y="223.1">4</text>
<text x="105.6" y="225.6">5</text>
<text x="110.5" y="224.3">BI/RBO</text>
<text x="110.5" y="226.8">RBI</text>
<text x="125.4" y="224.3">QE</text>
<text x="125.4" y="226.8">QF</text>
<text x="132.1" y="223.1">9</text>
<text x="132.1" y="225.6">15</text>
<text x="152.3" y="224.2">330</text>
<text x="152.3" y="226.7">330</text>
<text x="105.6" y="228.2">3</text>
<text x="109.1" y="233.3">7447</text>
<text x="110.5" y="229.4">LT</text>
<text x="125.2" y="229.4">QG</text>
<text x="132.1" y="228.2">14</text>
<text x="152.3" y="229.2">330</text>
<text x="152.3" y="231.8">330</text>
<text x="114.4" y="237">VCC</text>
<text x="68.6" y="249.4">10k</text>
<text x="76.2" y="249.4">10k</text>
<text x="83.8" y="249.4">10k</text>
<text x="91.4" y="249.4">10k</text>
<text x="73.7" y="280.2">GND</text>
</g>
<g font-size="1.4" fill="#800000">
<text x="57.1" y="54.6">OFF</text>
<text x="62.6" y="54.6">ON</text>
</g>
</svg>
